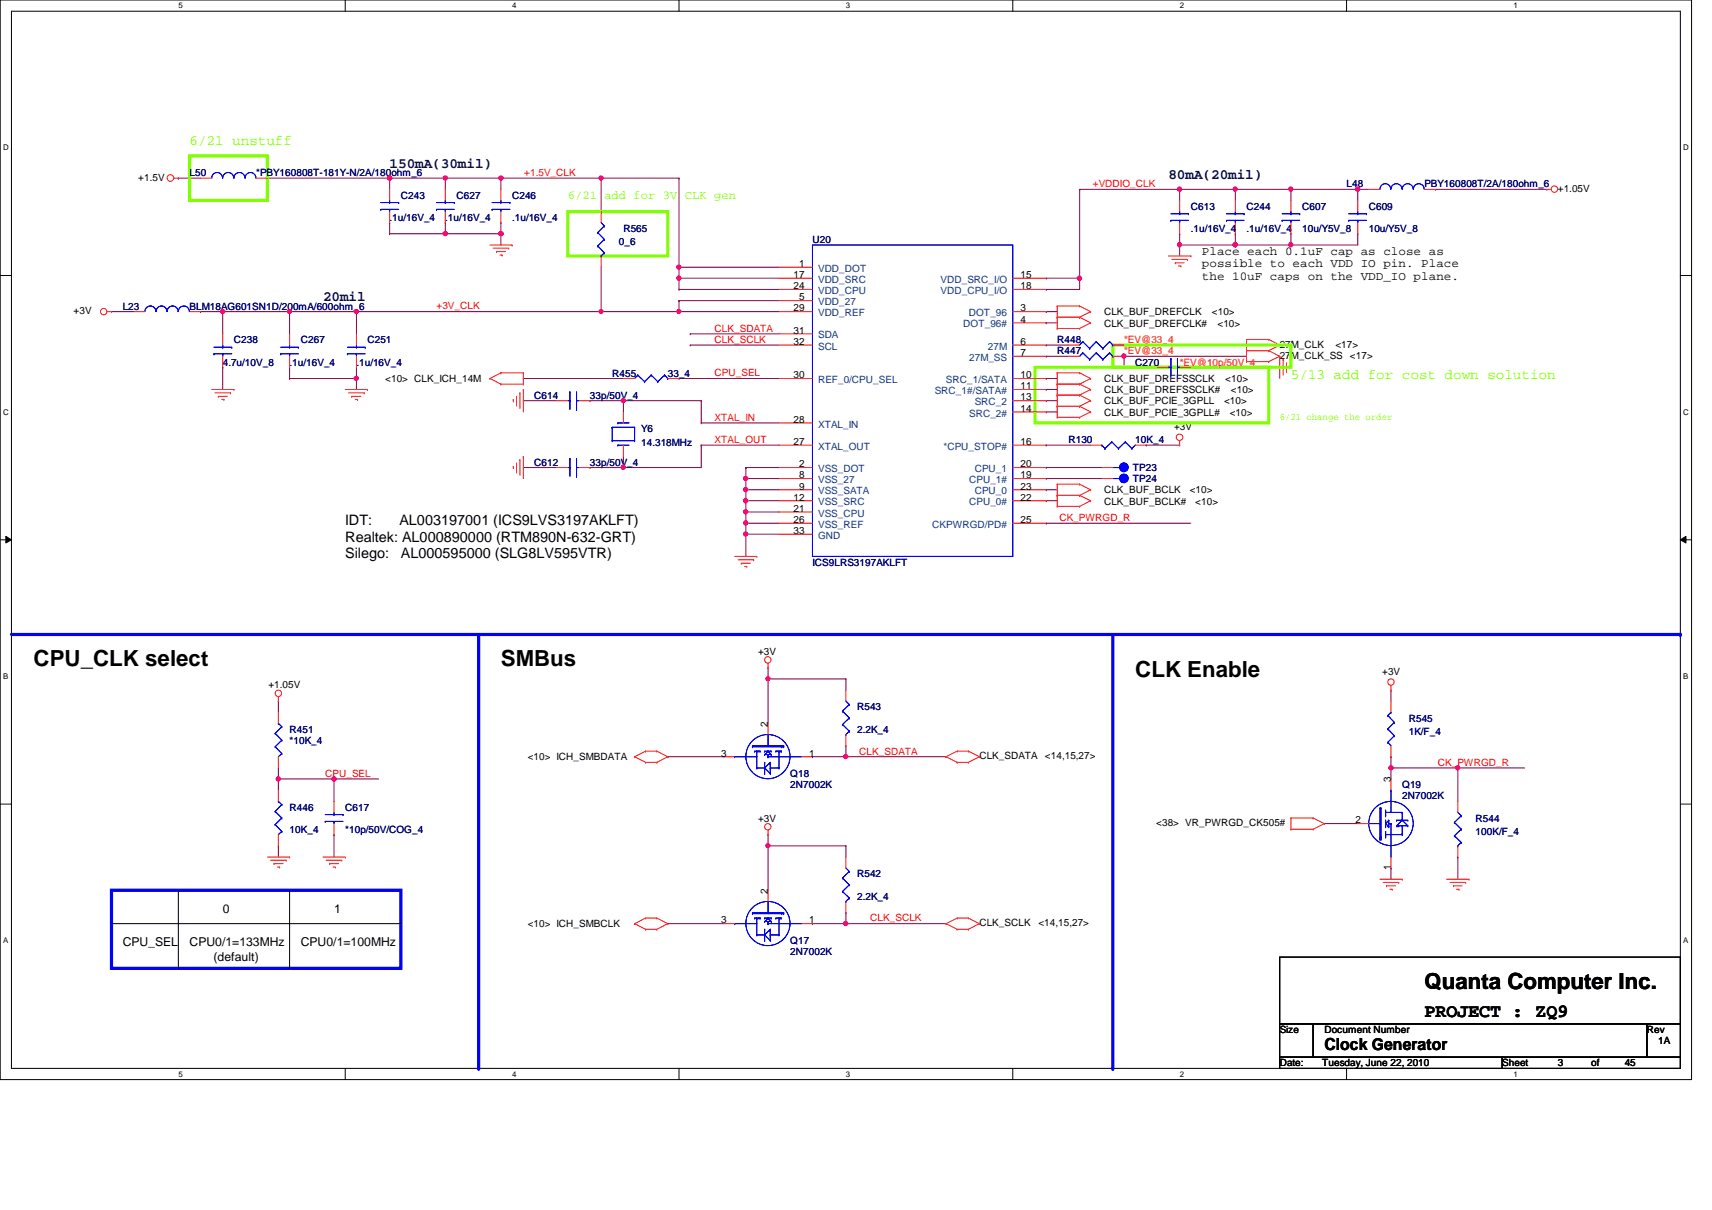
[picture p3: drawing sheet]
<svg xmlns="http://www.w3.org/2000/svg" width="297mm" height="210mm" viewBox="0 0 297 210" stroke-linecap="round" stroke-linejoin="round" font-family="sans-serif">
<path d="M0 0h293.5v187.3h-293.5zM2 1.9h289.5v183.4h-289.5z" fill="none" stroke="#000" stroke-width=".17"/>
<g fill="#fff">
<path d="M30.9 .2h.8v1.5h-.8z"/>
<path d="M30.9 185.5h.8v1.6h-.8z"/>
</g>
<path d="M59.9 0v1.9M59.9 185.3v2" fill="none" stroke="#000" stroke-width=".17"/>
<g fill="#fff">
<path d="M88.9 .2h.7v1.5h-.7z"/>
<path d="M88.9 185.5h.7v1.6h-.7z"/>
</g>
<path d="M117.8 0v1.9M117.8 185.3v2" fill="none" stroke="#000" stroke-width=".17"/>
<g fill="#fff">
<path d="M146.8 .2h.7v1.5h-.7z"/>
<path d="M146.8 185.5h.7v1.6h-.7z"/>
</g>
<path d="M175.7 0v1.9M175.7 185.3v2" fill="none" stroke="#000" stroke-width=".17"/>
<g fill="#fff">
<path d="M204.7 .2h.7v1.5h-.7z"/>
<path d="M204.7 185.5h.7v1.6h-.7z"/>
</g>
<path d="M233.6 0v1.9M233.6 185.3v2" fill="none" stroke="#000" stroke-width=".17"/>
<g fill="#fff">
<path d="M262.6 .2h.8v1.5h-.8z"/>
<path d="M262.6 185.5h.8v1.6h-.8z"/>
<path d="M.5 24.8h1v1.6h-1z"/>
<path d="M292.1 24.8h.9v1.6h-.9z"/>
<path d="M.5 70.7h1v1.5h-1z"/>
<path d="M292.1 70.7h.9v1.5h-.9z"/>
</g>
<path d="M0 47.8h2M291.5 47.8h2" fill="none" stroke="#000" stroke-width=".17"/>
<g fill="#fff">
<path d="M.5 116.5h.9v1.6h-.9z"/>
<path d="M292.1 116.5h.8v1.6h-.8z"/>
</g>
<path d="M0 93.6h2M1 93l1 .6-1 .6zM291.5 93.6l1-.6v1.2zM291.5 93.6h2" fill="none" stroke="#000" stroke-width=".17"/>
<path d="M1 93l1 .6-1 .6zM291.5 93.6l1-.6v1.2z" fill="#000"/>
<g fill="#fff">
<path d="M.5 162.4h.9v1.5h-.9z"/>
<path d="M292.1 162.4h.8v1.5h-.8z"/>
</g>
<path d="M0 139.5h2M291.5 139.5h2" fill="none" stroke="#000" stroke-width=".17"/>
<path d="M133.3 117.8h.1M133.3 117.8v7.7M146.8 160.2h.1M146.8 160.2h17.3" fill="none" stroke="#800040" stroke-width=".17"/>
<circle cx="146.7" cy="160.2" r=".37" fill="#f0f"/>
<circle cx="146.7" cy="160.2" r=".37" fill="none" stroke="#f0f" stroke-width=".17"/>
<path d="M133.3 117.8h.1M133.3 117.8h13.5M146.8 117.8h.1M146.8 117.8v1.9" fill="none" stroke="#800040" stroke-width=".17"/>
<circle cx="133.2" cy="117.7" r=".37" fill="#f0f"/>
<circle cx="133.2" cy="117.7" r=".37" fill="none" stroke="#f0f" stroke-width=".17"/>
<path d="M115.9 131.3h.1M115.9 131.3h9.6M133.3 146.7h.1M133.3 146.7v7.7" fill="none" stroke="#800040" stroke-width=".17"/>
<circle cx="133.2" cy="146.7" r=".37" fill="#f0f"/>
<circle cx="133.2" cy="146.7" r=".37" fill="none" stroke="#f0f" stroke-width=".17"/>
<path d="M146.8 131.3h.1M146.8 131.3h17.3" fill="none" stroke="#800040" stroke-width=".17"/>
<circle cx="146.7" cy="131.2" r=".37" fill="#f0f"/>
<circle cx="146.7" cy="131.2" r=".37" fill="none" stroke="#f0f" stroke-width=".17"/>
<g fill="none" stroke="#800040" stroke-width=".17">
<path d="M204.7 32.9h.1M204.7 32.9v1.9M214.3 32.9h.1M214.3 32.9v1.9M224 32.9h.1M224 32.9v1.9M204.7 40.6h.1M204.7 40.6v1.9M214.3 40.6h.1M214.3 40.6v1.9M224 40.6h.1M224 40.6v1.9"/>
<path d="M90.8 69.5h.1M90.8 69.5h5.8M90.8 81.1h.1M90.8 81.1h5.8M141 131.3h.1M146.8 129.4h.1M146.8 129.4v1.9h-5.8M115.9 160.2h.1M115.9 160.2h9.6"/>
</g>
<circle cx="223.9" cy="32.8" r=".38" fill="#f0f"/>
<circle cx="223.9" cy="32.8" r=".38" fill="none" stroke="#f0f" stroke-width=".17"/>
<path d="M235.6 32.9h.1M235.6 32.9h1.9" fill="none" stroke="#800040" stroke-width=".17"/>
<circle cx="235.5" cy="32.8" r=".38" fill="#f0f"/>
<circle cx="235.5" cy="32.8" r=".38" fill="none" stroke="#f0f" stroke-width=".17"/>
<path d="M214.3 32.9h.1M214.3 32.9h9.7" fill="none" stroke="#800040" stroke-width=".17"/>
<circle cx="214.3" cy="32.8" r=".38" fill="#f0f"/>
<circle cx="214.3" cy="32.8" r=".38" fill="none" stroke="#f0f" stroke-width=".17"/>
<path d="M235.6 32.9h.1M235.6 32.9v1.9M204.7 42.5h.1M204.7 42.5v1.9M204.7 42.5h9.6" fill="none" stroke="#800040" stroke-width=".17"/>
<circle cx="214.3" cy="42.5" r=".38" fill="#f0f"/>
<circle cx="214.3" cy="42.5" r=".38" fill="none" stroke="#f0f" stroke-width=".17"/>
<circle cx="204.6" cy="42.5" r=".38" fill="#f0f"/>
<circle cx="204.6" cy="42.5" r=".38" fill="none" stroke="#f0f" stroke-width=".17"/>
<path d="M204.7 32.9h.1M204.7 32.9h9.6" fill="none" stroke="#800040" stroke-width=".17"/>
<circle cx="204.6" cy="32.8" r=".38" fill="#f0f"/>
<circle cx="204.6" cy="32.8" r=".38" fill="none" stroke="#f0f" stroke-width=".17"/>
<path d="M235.6 40.6h.1M235.6 40.6v1.9M48.3 135.1h.1M48.3 135.1v2M58 135.1h.1M58 135.1h7.7" fill="none" stroke="#800040" stroke-width=".17"/>
<circle cx="58" cy="135.1" r=".38" fill="#f0f"/>
<circle cx="58" cy="135.1" r=".38" fill="none" stroke="#f0f" stroke-width=".17"/>
<path d="M48.3 133.2h.1M48.3 121.6h.1M48.3 135.1h.1M48.3 121.6v2M48.3 133.2v1.9M48.3 135.1h9.7M58 135.1h.1M58 135.1v3.9M48.3 146.7h.1M48.3 146.7v2M58 144.8h.1M58 144.8v3.9" fill="none" stroke="#800040" stroke-width=".17"/>
<circle cx="48.3" cy="135.1" r=".38" fill="#f0f"/>
<circle cx="48.3" cy="135.1" r=".38" fill="none" stroke="#f0f" stroke-width=".17"/>
<g fill="none" stroke="#800040" stroke-width=".17">
<path d="M117.8 65.7h.1M117.8 65.7h17.4M181.5 77.2h.1M181.5 77.2h7.7M198.9 77.2h.1M198.9 77.2h5.8M129.4 88.8h.1M129.4 92.7h.1M129.4 81.1h.1M129.4 83h.1M129.4 88.8h5.8M129.4 81.1v1.9"/>
<path d="M129.4 92.7v3.8M129.4 81.1h5.8M129.4 83h5.8M181.5 90.8h.1M181.5 90.8h25.1"/>
</g>
<circle cx="129.4" cy="83" r=".37" fill="#f0f"/>
<circle cx="129.4" cy="83" r=".37" fill="none" stroke="#f0f" stroke-width=".17"/>
<path d="M129.4 83h.1M129.4 85h.1M129.4 83v2M129.4 85h5.8" fill="none" stroke="#800040" stroke-width=".17"/>
<circle cx="129.4" cy="84.9" r=".37" fill="#f0f"/>
<circle cx="129.4" cy="84.9" r=".37" fill="none" stroke="#f0f" stroke-width=".17"/>
<path d="M129.4 85h.1M129.4 86.9h.1M129.4 85v1.9M129.4 86.9h5.8" fill="none" stroke="#800040" stroke-width=".17"/>
<circle cx="129.4" cy="86.9" r=".38" fill="#f0f"/>
<circle cx="129.4" cy="86.9" r=".38" fill="none" stroke="#f0f" stroke-width=".17"/>
<path d="M129.4 86.9h.1M129.4 90.8h.1M129.4 86.9v1.9M129.4 90.8h5.8" fill="none" stroke="#800040" stroke-width=".17"/>
<circle cx="129.4" cy="90.7" r=".38" fill="#f0f"/>
<circle cx="129.4" cy="90.7" r=".38" fill="none" stroke="#f0f" stroke-width=".17"/>
<path d="M129.4 88.8h.1M129.4 88.8v2" fill="none" stroke="#800040" stroke-width=".17"/>
<circle cx="129.4" cy="88.8" r=".37" fill="#f0f"/>
<circle cx="129.4" cy="88.8" r=".37" fill="none" stroke="#f0f" stroke-width=".17"/>
<path d="M181.5 50.2h.1M187.3 48.3h.1M187.3 48.3v1.9h-5.8M129.4 92.7h.1M129.4 92.7h5.8M181.5 86.9h.1M181.5 85h.1M181.5 86.9h1.9M181.5 85h1.9" fill="none" stroke="#800040" stroke-width=".17"/>
<circle cx="129.4" cy="92.6" r=".37" fill="#f0f"/>
<circle cx="129.4" cy="92.6" r=".37" fill="none" stroke="#f0f" stroke-width=".17"/>
<path d="M90.8 65.7h.1M90.8 65.7h17.4M129.4 90.8h.1M129.4 90.8v1.9M181.5 81.1h.1M181.5 83h.1M181.5 81.1h9.7M181.5 83h9.7M241.3 133.2h.1M241.3 133.2h11.6M229.8 142.9h.1M229.8 142.9h5.8" fill="none" stroke="#800040" stroke-width=".17"/>
<circle cx="241.3" cy="133.2" r=".37" fill="#f0f"/>
<circle cx="241.3" cy="133.2" r=".37" fill="none" stroke="#f0f" stroke-width=".17"/>
<path d="M252.9 133.2h.1M252.9 133.2h11.6M252.9 133.2v5.8M252.9 148.7h.1M252.9 148.7v3.8" fill="none" stroke="#800040" stroke-width=".17"/>
<circle cx="252.9" cy="133.2" r=".37" fill="#f0f"/>
<circle cx="252.9" cy="133.2" r=".37" fill="none" stroke="#f0f" stroke-width=".17"/>
<g fill="none" stroke="#800040" stroke-width=".17">
<path d="M119.8 57.9h.1M119.8 59.9h.1M119.8 57.9h15.4M119.8 59.9h15.4M108.2 69.5h.1M108.2 69.5h13.5M121.7 73.4h.1M121.7 77.2h.1M121.7 69.5h.1M121.7 73.4h13.5M121.7 77.2h13.5M121.7 77.2v3.9h-13.5"/>
<path d="M121.7 69.5v3.9M108.2 81.1h.1M133.3 115.8h.1M133.3 115.8v2M241.3 119.7h.1M241.3 119.7v1.9M241.3 131.3h.1M241.3 133.2h.1M241.3 131.3v3.8M133.3 146.7h.1M133.3 144.8h.1M133.3 144.8v1.9"/>
<path d="M133.3 146.7h13.5M146.8 146.7h.1M146.8 158.3h.1M146.8 158.3v1.9h-5.8M146.8 146.7v2M241.3 150.6h.1M241.3 150.6v1.9M141 160.2h.1"/>
</g>
<circle cx="108.1" cy="69.5" r=".37" fill="#f0f"/>
<circle cx="108.1" cy="69.5" r=".37" fill="none" stroke="#f0f" stroke-width=".17"/>
<path d="M108.2 79.2h.1M108.2 79.2v1.9" fill="none" stroke="#800040" stroke-width=".17"/>
<circle cx="108.1" cy="81.1" r=".38" fill="#f0f"/>
<circle cx="108.1" cy="81.1" r=".38" fill="none" stroke="#f0f" stroke-width=".17"/>
<path d="M214.3 42.5h.1M214.3 42.5h21.3M224 42.5h.1M102.4 69.5h.1M102.4 69.5h5.8M108.2 69.5h.1M108.2 69.5v2M102.4 81.1h.1M102.4 81.1h5.8" fill="none" stroke="#800040" stroke-width=".17"/>
<circle cx="223.9" cy="42.5" r=".38" fill="#f0f"/>
<circle cx="223.9" cy="42.5" r=".38" fill="none" stroke="#f0f" stroke-width=".17"/>
<circle cx="214.3" cy="42.5" r=".38" fill="#f0f"/>
<circle cx="214.3" cy="42.5" r=".38" fill="none" stroke="#f0f" stroke-width=".17"/>
<g fill="none" stroke="#800040" stroke-width=".17">
<path d="M187.3 32.9h.1M187.3 32.9h17.4M224 32.9h.1M224 32.9h11.6M181.5 54.1h.1M181.5 56h.1M181.5 48.3h.1M181.5 54.1h1.9M181.5 56h1.9M181.5 48.3h5.8M181.5 65.7h.1M181.5 67.6h.1"/>
<path d="M181.5 69.5h.1M181.5 71.5h.1M181.5 61.8h.1M181.5 65.7h1.9M181.5 67.6h1.9M181.5 69.5h1.9M181.5 71.5h1.9M181.5 61.8h3.9"/>
</g>
<circle cx="187.3" cy="48.3" r=".38" fill="#f0f"/>
<circle cx="187.3" cy="48.3" r=".38" fill="none" stroke="#f0f" stroke-width=".17"/>
<g fill="none" stroke="#800040" stroke-width=".17">
<path d="M38.6 54.1h.1M38.6 54.1h11.6M50.2 54.1h.1M50.2 54.1v3.8M61.8 54.1h.1M61.8 54.1v3.8M117.8 48.3h.1M117.8 50.2h.1M117.8 48.3h17.4M117.8 48.3v1.9M117.8 50.2h17.4M50.2 65.7h.1"/>
<path d="M50.2 63.7h.1M50.2 63.7v2M50.2 65.7h11.6"/>
</g>
<circle cx="38.7" cy="54" r=".37" fill="#f0f"/>
<circle cx="38.7" cy="54" r=".37" fill="none" stroke="#f0f" stroke-width=".17"/>
<path d="M77.3 40.6h.1M77.3 40.6h9.6M38.6 63.7h.1M38.6 63.7v3.9" fill="none" stroke="#800040" stroke-width=".17"/>
<circle cx="86.9" cy="40.5" r=".37" fill="#f0f"/>
<circle cx="86.9" cy="40.5" r=".37" fill="none" stroke="#f0f" stroke-width=".17"/>
<circle cx="77.3" cy="40.5" r=".37" fill="#f0f"/>
<circle cx="77.3" cy="40.5" r=".37" fill="none" stroke="#f0f" stroke-width=".17"/>
<path d="M46.4 30.9h.1M46.4 30.9h21.2" fill="none" stroke="#800040" stroke-width=".17"/>
<circle cx="67.6" cy="30.9" r=".37" fill="#f0f"/>
<circle cx="67.6" cy="30.9" r=".37" fill="none" stroke="#f0f" stroke-width=".17"/>
<path d="M34.8 54.1h.1M34.8 54.1h3.8M38.6 54.1h.1M38.6 54.1v3.8M67.6 40.6h.1M67.6 40.6h9.7M117.8 46.4h.1M117.8 46.4v1.9" fill="none" stroke="#800040" stroke-width=".17"/>
<circle cx="117.8" cy="48.3" r=".38" fill="#f0f"/>
<circle cx="117.8" cy="48.3" r=".38" fill="none" stroke="#f0f" stroke-width=".17"/>
<circle cx="117.8" cy="46.3" r=".37" fill="#f0f"/>
<circle cx="117.8" cy="46.3" r=".37" fill="none" stroke="#f0f" stroke-width=".17"/>
<path d="M67.6 30.9h.1M67.6 30.9h9.7" fill="none" stroke="#800040" stroke-width=".17"/>
<circle cx="67.6" cy="30.9" r=".37" fill="#f0f"/>
<circle cx="67.6" cy="30.9" r=".37" fill="none" stroke="#f0f" stroke-width=".17"/>
<path d="M77.3 30.9h.1M77.3 30.9h9.6" fill="none" stroke="#800040" stroke-width=".17"/>
<circle cx="77.3" cy="30.9" r=".37" fill="#f0f"/>
<circle cx="77.3" cy="30.9" r=".37" fill="none" stroke="#f0f" stroke-width=".17"/>
<path d="M61.8 65.7h.1M61.8 65.7v1.9" fill="none" stroke="#800040" stroke-width=".17"/>
<circle cx="61.8" cy="65.6" r=".37" fill="#f0f"/>
<circle cx="61.8" cy="65.6" r=".37" fill="none" stroke="#f0f" stroke-width=".17"/>
<path d="M67.6 38.6h.1M67.6 38.6v2M86.9 40.6h.1M86.9 40.6v1.9" fill="none" stroke="#800040" stroke-width=".17"/>
<circle cx="86.9" cy="40.5" r=".37" fill="#f0f"/>
<circle cx="86.9" cy="40.5" r=".37" fill="none" stroke="#f0f" stroke-width=".17"/>
<path d="M67.6 30.9h.1M67.6 30.9v2M77.3 38.6h.1M77.3 30.9h.1M77.3 30.9v2M77.3 38.6v2M86.9 38.6h.1M86.9 30.9h.1M86.9 30.9v2M86.9 38.6v2M117.8 54.1h.1M117.8 54.1h17.4" fill="none" stroke="#800040" stroke-width=".17"/>
<circle cx="117.8" cy="54" r=".37" fill="#f0f"/>
<circle cx="117.8" cy="54" r=".37" fill="none" stroke="#f0f" stroke-width=".17"/>
<path d="M50.2 54.1h.1M50.2 54.1h11.6M61.8 63.7h.1M61.8 63.7v2" fill="none" stroke="#800040" stroke-width=".17"/>
<circle cx="50.2" cy="54" r=".37" fill="#f0f"/>
<circle cx="50.2" cy="54" r=".37" fill="none" stroke="#f0f" stroke-width=".17"/>
<path d="M104.3 30.9h.1M104.3 30.9h13.5M117.8 30.9h.1M117.8 30.9v15.5M187.3 32.9h.1M187.3 32.9v15.4M117.8 52.2h.1M117.8 46.4h.1M117.8 52.2h17.4M117.8 52.2v1.9M117.8 46.4h17.4" fill="none" stroke="#800040" stroke-width=".17"/>
<circle cx="104.3" cy="30.9" r=".37" fill="#f0f"/>
<circle cx="104.3" cy="30.9" r=".37" fill="none" stroke="#f0f" stroke-width=".17"/>
<path d="M104.3 54.1h.1M104.3 54.1h13.5" fill="none" stroke="#800040" stroke-width=".17"/>
<circle cx="104.3" cy="54" r=".37" fill="#f0f"/>
<circle cx="104.3" cy="54" r=".37" fill="none" stroke="#f0f" stroke-width=".17"/>
<g fill="none" stroke="#800040" stroke-width=".17">
<path d="M30.9 30.9h.1M30.9 30.9h3.9M249.1 32.9h.1M249.1 32.9h19.3M19.3 54.1h.1M19.3 54.1h3.9M181.5 59.9h.1M181.5 59.9h3.9M195 59.9h.1M195 59.9h21.3M195 63.7h.1M195 61.8h.1"/>
<path d="M195 63.7h5.8M195 61.8v1.9M206.6 63.7h.1M206.6 63.7h15.4"/>
</g>
<circle cx="195" cy="61.8" r=".38" fill="#f0f"/>
<circle cx="195" cy="61.8" r=".38" fill="none" stroke="#f0f" stroke-width=".17"/>
<path d="M86.9 30.9h.1M86.9 30.9h17.4M104.3 30.9h.1M104.3 30.9v5.8M104.3 54.1h.1M104.3 46.4v7.7M195 61.8h.1M195 61.8h21.3" fill="none" stroke="#800040" stroke-width=".17"/>
<circle cx="86.9" cy="30.9" r=".37" fill="#f0f"/>
<circle cx="86.9" cy="30.9" r=".37" fill="none" stroke="#f0f" stroke-width=".17"/>
<path d="M61.8 54.1h.1M61.8 54.1h42.5" fill="none" stroke="#800040" stroke-width=".17"/>
<circle cx="61.8" cy="54" r=".37" fill="#f0f"/>
<circle cx="61.8" cy="54" r=".37" fill="none" stroke="#f0f" stroke-width=".17"/>
<g fill="none" stroke="#f00" stroke-width=".17">
<path d="M30.2 30.9h.7M30.9 30.9h.1M268.4 32.9h.1M268.4 32.9h.8M18.6 54.1h.7M19.3 54.1h.1M85 42.5h3.9M85.6 43.1h2.7M86.1 43.6h.1M86.1 43.6h1.6M86.7 44.2h.4M87.1 44.2h.1"/>
<path d="M88.3 43.1h.1M88.9 42.5h.1M183.4 55h.1M183.4 53.1h.1M183.4 57h.1M183.4 53.1v3.9M183.4 53.1h3.9M183.4 55h3.9M183.4 57h3.9M187.3 53.1h.1M187.3 55h.1M187.3 57h.1"/>
<path d="M187.3 53.1l1.9 1M187.3 55l1.9 1M189.2 54.1h.1M189.2 56h.1M189.2 54.1l-1.9 .9M189.2 56l-1.9 1M202.7 44.4h3.9M203.3 45h2.7M203.9 45.6h.1M203.9 45.6h1.5M204.5 46.1h.4M204.9 46.1h.1"/>
<path d="M206 45h.1M206.6 44.4h.1M216.3 58.9h.1M216.3 58.9h3.8M216.3 58.9v3.8M220.1 58.9h.1M220.1 58.9l1.9 1M222 59.9h.1M222 59.9l-1.9 .9M36.7 67.6h3.9M37.3 68.2h2.7M37.9 68.7h.1"/>
<path d="M37.9 68.7h1.6M38.5 69.3h.4M38.9 69.3h.1M40 68.2h.1M40.6 67.6h.1M59.9 67.6h3.9M60.5 68.2h2.7M61 68.7h.1M61 68.7h1.6M61.6 69.3h.4M62 69.3h.1M63.2 68.2h.1"/>
<path d="M63.8 67.6h.1M85 65.7h.1M85 65.7l1.9 .9M86.9 64.7h.1M86.9 66.6h.1M86.9 64.7h3.9M86.9 64.7l-1.9 1M86.9 66.6h3.9M89.1 69.3h.1M89.1 69.3v.4M89.6 70.3h.1M89.6 68.7v1.6"/>
<path d="M90.2 68.2h.1M90.2 79.8h.1M90.2 68.2v2.7M90.2 79.8v2.7M90.8 66.6h.1M90.8 64.7h.1M90.8 67.6h.1M90.8 79.2h.1M90.8 64.7v1.9M90.8 67.6v3.9M90.8 79.2v3.8M183.4 66.6h.1"/>
<path d="M183.4 64.7h.1M183.4 68.5h.1M183.4 70.5h.1M183.4 72.4h.1M183.4 64.7h3.9M183.4 66.6h3.9M183.4 64.7v7.7M183.4 68.5h3.9M183.4 70.5h3.9M183.4 72.4h3.9M187.3 64.7h.1M187.3 66.6h.1"/>
<path d="M187.3 68.5h.1M187.3 70.5h.1M187.3 72.4h.1M187.3 64.7l1.9 1M187.3 66.6l1.9 1M187.3 68.5l1.9 1M187.3 70.5l1.9 1M189.2 65.7h.1M189.2 67.6h.1M189.2 69.5h.1M189.2 71.5h.1M189.2 65.7l-1.9 .9"/>
<path d="M189.2 67.6l-1.9 .9M189.2 69.5l-1.9 1M189.2 71.5l-1.9 .9M204.7 77.2h.1M204.7 76.5v.7M216.3 60.8h.1M216.3 62.7h.1M216.3 60.8h3.8M216.3 62.7h3.8M220.1 60.8h.1M220.1 62.7h.1M220.1 60.8l1.9 1"/>
<path d="M222 61.8h.1M222 61.8l-1.9 .9M222 61.8v3.9M222.6 62.4h.1M222.6 62.4v2.7M223.2 64.5h.1M223.2 62.9v1.6M223.8 63.5h.1M223.8 63.5v.4M89.1 80.9h.1M89.1 80.9v.4M89.6 81.9h.1"/>
<path d="M89.6 80.3v1.6M127.5 96.5h3.8M128.1 97.1h2.7M128.6 97.7h.1M128.6 97.7h1.6M129.2 98.3h.4M129.6 98.3h.1M130.8 97.1h.1M131.3 96.5h.1M183.4 85.9h.1M183.4 84h.1M183.4 87.8h.1"/>
<path d="M183.4 84h3.9M183.4 85.9h3.9M183.4 84v3.8M183.4 87.8h3.9M187.3 84h.1M187.3 85.9h.1M187.3 87.8h.1M187.3 84l1.9 1M187.3 85.9l1.9 1M189.2 85h.1M189.2 86.9h.1M189.2 85l-1.9 .9"/>
<path d="M189.2 86.9l-1.9 .9M133.3 115.8h.1M133.3 115.1v.7M241.3 119.7h.1M241.3 118.9v.8M48.3 121.6h.1M48.3 120.9v.7M110.1 131.3h.1M110.1 131.3l1.9 .9M112 130.3h.1M112 132.2h.1M112 130.3h2"/>
<path d="M112 130.3l-1.9 1M112 132.2h2M114 130.3h.1M114 132.2h.1M114 130.3l1.9 1M115.9 131.3h.1M115.9 131.3l-1.9 .9M164.1 131.3h.1M164.1 131.3l2 .9M166.1 132.2h.1M166.1 130.3h.1M166.1 130.3h1.9"/>
<path d="M166.1 132.2h1.9M166.1 130.3l-2 1M168 132.2h.1M168 130.3h.1M168 130.3l1.9 1M169.9 131.3h.1M169.9 131.3l-1.9 .9M46.4 148.7h3.8M46.9 149.2h2.8M47.5 149.8h.1M47.5 149.8h1.6M48.1 150.4h.4"/>
<path d="M48.5 150.4h.1M49.7 149.2h.1M50.2 148.7h.1M56 148.7h3.9M56.6 149.2h2.7M57.2 149.8h.1M57.2 149.8h1.6M57.8 150.4h.4M58.2 150.4h.1M59.3 149.2h.1M59.9 148.7h.1M112 159.3h.1"/>
<path d="M112 159.3h2M112 159.3l-1.9 .9M114 159.3h.1M114 159.3l1.9 .9M133.3 144.8h.1M133.3 144v.8M166.1 159.3h.1M166.1 159.3h1.9M166.1 159.3l-2 .9M168 159.3h.1M168 159.3l1.9 .9M224 143.8h.1"/>
<path d="M224 141.9h.1M224 141.9h3.8M224 143.8h3.8M224 141.9v1.9M227.8 141.9h.1M227.8 143.8h.1M227.8 141.9l2 1M229.8 142.9h.1M229.8 142.9l-2 .9M239.4 152.5h3.9M240 153.1h2.7M240.6 153.7h.1"/>
<path d="M240.6 153.7h1.5M241.2 154.3h.4M241.6 154.3h.1M242.7 153.1h.1M243.3 152.5h.1M251 152.5h3.9M251.6 153.1h2.7M252.2 153.7h.1M252.2 153.7h1.5M252.7 154.3h.4M253.1 154.3h.1M254.3 153.1h.1"/>
<path d="M254.9 152.5h.1M110.1 160.2h.1M110.1 160.2l1.9 1M112 161.2h.1M112 161.2h2M114 161.2h.1M115.9 160.2h.1M115.9 160.2l-1.9 1M164.1 160.2h.1M164.1 160.2l2 1M166.1 161.2h.1M166.1 161.2h1.9"/>
<path d="M168 161.2h.1M169.9 160.2h.1M169.9 160.2l-1.9 1"/>
<circle cx="29.6" cy="30.9" r=".57"/>
<circle cx="269.7" cy="32.8" r=".56"/>
<circle cx="18" cy="54.1" r=".56"/>
<circle cx="204.7" cy="75.9" r=".56"/>
<circle cx="133.2" cy="114.5" r=".56"/>
<circle cx="241.3" cy="118.3" r=".56"/>
<circle cx="48.3" cy="120.3" r=".56"/>
<circle cx="133.2" cy="143.4" r=".56"/>
</g>
<path d="M30.9 154.4v13.6M50.2 154.4v13.6M19.3 160.2h50.3M30.9 168h.1M50.2 168h.1M69.6 160.2h.1M222 166h69.5v11.6h-69.5zM222 177.6h5.8v5.8h-5.8zM227.8 177.6h57.9v5.8h-57.9zM285.7 177.6h5.8v5.8h-5.8zM222 183.4h38.6v1.9h-38.6zM260.6 183.4h30.9v1.9h-30.9z" fill="none" stroke="#000" stroke-width=".17"/>
<path d="M2 110.1h289.5M19.3 154.4h50.3v13.6h-50.3z" fill="none" stroke="#00f" stroke-width=".55"/>
<circle cx="291.5" cy="110.1" r=".28" fill="#00f"/>
<path d="M193.1 110.1v75.2" fill="none" stroke="#00f" stroke-width=".55"/>
<circle cx="193.1" cy="185.3" r=".28" fill="#00f"/>
<path d="M83.1 110.1v75.2" fill="none" stroke="#00f" stroke-width=".55"/>
<circle cx="83.1" cy="185.3" r=".28" fill="#00f"/>
<path d="M32.9 27.1h13.5v7.7h-13.5zM98.5 36.7h17.4v7.7h-17.4zM193.1 59.9h30.9v3.8h-30.9zM179.6 63.7h40.5v9.7h-40.5z" fill="none" stroke="#80ff00" stroke-width=".55"/>
<path d="M66.1 36.3h.1M66.1 36.3h3.1M66.1 35.1h3.1M67.6 35.1h.1M67.6 36.3h.1M67.6 34.8v.3M67.6 36.3v.4M69.2 35.1h.1" fill="none" stroke="#00f" stroke-width=".17"/>
<path d="M67.6 32.9v1.9M67.6 36.7v1.9" fill="none" stroke="#f00" stroke-width=".17"/>
<circle cx="195" cy="83" r=".75" fill="#00f"/>
<g fill="none" stroke="#00f" stroke-width=".17">
<path d="M193.1 83h1.2M194.3 83h.1"/>
<circle cx="195" cy="83" r=".75"/>
</g>
<circle cx="195" cy="83" r=".75" fill="#00f"/>
<g fill="none" stroke="#00f" stroke-width=".17">
<path d="M85.4 36.3h.1M85.4 36.3h3.1M85.4 35.1h3.1M86.9 35.1h.1M86.9 36.3h.1M86.9 34.8v.3M86.9 36.3v.4M88.5 35.1h.1M38.6 59.9v.3M50.2 59.9v.3M141 42.5h34.7v54h-34.7zM37.1 61.4h.1"/>
<path d="M37.1 61.4h3.1M37.1 60.2h3.1M38.6 60.2h.1M38.6 61.4h.1M38.6 61.4v.4M40.2 60.2h.1M48.7 61.4h.1M48.7 61.4h3.1M48.7 60.2h3.1M50.2 60.2h.1M50.2 61.4h.1M50.2 61.4v.4"/>
<path d="M51.8 60.2h.1M98.9 79.5h.1M98.9 79.5v3.1M100 79.5v3.1M106.2 74.1h.1M106.2 76.5h.1M106.2 74.1h3.9M106.2 74.1v2.4M106.2 76.5h3.9M107.2 73.4h.1M107.2 77.2h.1M107.2 73.4h1.9"/>
<path d="M107.2 77.2h1.9M110.1 76.5h.1M110.1 74.1h.1M110.1 74.1v2.4M191.2 77.2h.1M191.2 77.2l.5 .6M191.7 77.8h.1M192.9 76.7h.1M192.9 76.7l1.2 1.1M192.9 76.7l-1.2 1.1M194.1 77.8h.1M195.2 76.7h.1"/>
<path d="M195.2 76.7l1.2 1.1M195.2 76.7l-1.1 1.1M196.4 77.8h.1M197 77.2l-.6 .6M98.5 81.1h.4M98.9 81.1h.1M100 81.1h.1M100 82.6h.1M100 81.1h.5M193.1 83h1.2M194.3 83h.1M48.3 139h.1"/>
<path d="M48.3 139l.6 .6M48.9 139.6h.1M48.9 139.6l-1.2 1.2M240.8 128.8h.1M240.8 126.4h.1M240.8 124.1h.1M240.8 128.8l.5 .6M240.8 126.4l1.1 1.2M240.8 124.1l1.1 1.2M241.3 123.6h.1M241.3 137.1h.1M241.3 123.6l-.5 .5"/>
<path d="M241.3 137.1v3.8M241.9 127.6h.1M241.9 125.3h.1M241.9 127.6l-1.1 1.2M241.9 125.3l-1.1 1.1M47.7 143h.1M47.7 140.8h.1M47.7 143l1.2 1.2M47.7 140.8l1.2 1.1M48.9 144.2h.1M48.9 141.9h.1M48.9 144.2l-.6 .6"/>
<path d="M48.9 141.9l-1.2 1.1M56.4 142.5h.1M56.4 142.5h3.1M56.4 141.3h3.1M58 141.3h.1M58 142.5h.1M58 140.9v.4M58 142.5v.4M59.5 141.3h.1M237.5 142.9h1.9M239.4 145.4h.1M239.4 142.9h.1"/>
<path d="M239.4 145.6h.1M239.4 145.6h.2M239.6 140.2h.1M239.6 145.2h.1M239.6 145.6h.1M239.6 140.2h-.2v5.4M239.6 140.2v5.4M240.4 140.9h.1M240.4 142.9h.1M240.4 142.3h.1M240.4 143.4h.1M240.4 144.2h.1"/>
<path d="M240.4 145h.1M240.4 140.5h.1M240.4 141.3h.1M240.4 141.5h.1M240.4 144.8h.1M240.4 145.2h.1M240.4 140.9h2.9M240.4 142.9l.6 .5M240.4 140.5v1M240.4 142.3v1.1M240.4 144.2v1M240.4 144.8h2.9"/>
<path d="M240.8 143.3h.1M241 143.4h.1M241 142.3h.1M241 142.9h.1M241 142.9h.3M241 142.3l-.6 .6M241 142.3v1.1M241.3 142.9h.1M241.3 142.9v5.8M242.3 143.3h.1M242.3 142.3h.1M242.3 143.3h2"/>
<path d="M242.3 142.3h2M242.5 143.3h.1M242.7 143.3h.1M243.3 143.3h.1M243.3 140.9h.1M243.3 142.3h.1M243.3 144.8h.1M243.3 140.9v1.4M243.3 143.3v1.5M243.3 142.3l1 1M243.3 142.3l-1 1M244.3 143.3h.1"/>
<path d="M244.3 142.3h.1"/>
<circle cx="195" cy="83" r=".75"/>
<circle cx="241.3" cy="142.9" r="3.8"/>
</g>
<g fill="none" stroke="#f00" stroke-width=".17">
<path d="M86.9 32.9v1.9M86.9 36.7v1.9M38.6 57.9v2M50.2 57.9v2M135.2 46.4h5.8M135.2 54.1h5.8M135.2 52.2h5.8M135.2 59.9h5.8M135.2 48.3h5.8M135.2 57.9h5.8M135.2 50.2h5.8M175.7 54.1h5.8"/>
<path d="M175.7 56h5.8M175.7 59.9h5.8M175.7 48.3h5.8M175.7 50.2h5.8M38.6 61.8v1.9M50.2 61.8v1.9M108.2 71.5v1.9M108.2 77.2v2M135.2 77.2h5.8M135.2 65.7h5.8M135.2 73.4h5.8M175.7 77.2h5.8"/>
<path d="M175.7 61.8h5.8M175.7 69.5h5.8M175.7 71.5h5.8M175.7 67.6h5.8M175.7 65.7h5.8M189.2 77.2h2M197 77.2h1.9M96.6 81.1h1.9M100.5 81.1h1.9M135.2 83h5.8M135.2 81.1h5.8M135.2 85h5.8"/>
<path d="M135.2 86.9h5.8M135.2 90.8h5.8M135.2 88.8h5.8M135.2 92.7h5.8M175.7 83h5.8M175.7 81.1h5.8M175.7 85h5.8M175.7 86.9h5.8M175.7 90.8h5.8M191.2 83h1.9M48.3 137.1v1.9M58 139v1.9"/>
<path d="M241.3 121.6v2M241.3 129.4v1.9M241.3 135.1v2M48.3 144.8v1.9M58 142.9v1.9M235.6 142.9h1.9M241.3 148.7v1.9"/>
</g>
<circle cx="195" cy="81.1" r=".75" fill="#00f"/>
<g fill="none" stroke="#00f" stroke-width=".17">
<path d="M193.1 81.1h1.2M194.3 81.1h.1"/>
<circle cx="195" cy="81.1" r=".75"/>
</g>
<circle cx="195" cy="81.1" r=".75" fill="#00f"/>
<g fill="none" stroke="#00f" stroke-width=".17">
<path d="M36.7 30.9a.93 .93 0 0 1 1-1 .93 .93 0 0 1 .9 1M38.6 30.9a.95 .95 0 0 1 1-1 .95 .95 0 0 1 1 1M40.6 30.9a.95 .95 0 0 1 .9-1 .95 .95 0 0 1 1 1M42.5 30.9a.93 .93 0 0 1 1-1 .93 .93 0 0 1 .9 1M75.7 36.3h.1M75.7 36.3h3.1M75.7 35.1h3.1M77.3 35.1h.1M77.3 36.3h.1M77.3 34.8v.3M77.3 36.3v.4M78.8 35.1h.1"/>
<path d="M104.3 38.6l.6 .6M104.9 39.2h.1M104.9 39.2l-1.2 1.1M203.2 38.2h.1M203.2 38.2h3M203.2 37.1h3M204.7 37.1h.1M204.7 38.2h.1M204.7 36.7v.4M204.7 38.2v.4M206.2 37.1h.1M212.8 38.2h.1"/>
<path d="M212.8 38.2h3.1M212.8 37.1h3.1M214.3 37.1h.1M214.3 38.2h.1M214.3 36.7v.4M214.3 38.2v.4M215.9 37.1h.1M222.5 38.2h.1M222.5 38.2h3M222.5 37.1h3M224 37.1h.1M224 38.2h.1"/>
<path d="M224 36.7v.4M224 38.2v.4M225.5 37.1h.1M234 38.2h.1M234 38.2h3.1M234 37.1h3.1M235.6 37.1h.1M235.6 38.2h.1M235.6 36.7v.4M235.6 38.2v.4M237.1 37.1h.1M241.3 32.8a.93 .93 0 0 0-1-.9 .93 .93 0 0 0-.9 1"/>
<path d="M243.2 32.8a.95 .95 0 0 0-.9-.9 .95 .95 0 0 0-1 1M245.2 32.8a.95 .95 0 0 0-1-.9 .95 .95 0 0 0-.9 1M247.1 32.8a.93 .93 0 0 0-1-.9 .93 .93 0 0 0-.9 1M25.1 54.1a.95 .95 0 0 1 1-1 .95 .95 0 0 1 .9 1M27.1 54.1a.93 .93 0 0 1 .9-1 .93 .93 0 0 1 1 1M29 54.1a.95 .95 0 0 1 .9-1 .95 .95 0 0 1 1 1M30.9 54.1a.95 .95 0 0 1 1-1 .95 .95 0 0 1 .9 1M61.8 59.9v.3M103.7 40.3h.1M103.7 42.7h.1M103.7 40.3l1.2 1.2M103.7 42.7l1.2 1.2"/>
<path d="M104.3 44.4h.1M104.9 41.5h.1M104.9 43.9h.1M104.9 41.5l-1.2 1.2M104.9 43.9l-.6 .5M187.9 59.3h.1M187.9 59.3l-.6 .6M187.9 59.3l1.2 1.2M190.2 59.3h.1M190.2 59.3l-1.1 1.2M190.2 59.3l1.1 1.2M192.5 59.3h.1"/>
<path d="M192.5 59.3l-1.2 1.2M192.5 59.3l.6 .6M193.1 59.9h.1M60.3 61.4h.1M60.3 61.4h3.1M60.3 60.2h3.1M61.8 60.2h.1M61.8 61.4h.1M61.8 61.4v.4M63.4 60.2h.1M98.5 69.5h.4M98.9 68h.1"/>
<path d="M98.9 69.5h.1M98.9 68v3M100 69.5h.1M100 71h.1M100 69.5h.5M100 68v3M110.7 65.1h.1M110.7 65.1l-.6 .6M110.7 65.1l1.1 1.1M111.8 66.2h.1M113 65.1h.1M113 65.1l-1.2 1.1"/>
<path d="M113 65.1l1.1 1.1M114.1 66.2h.1M115.3 65.1h.1M115.3 65.1l-1.2 1.1M115.3 65.1l.6 .6M115.9 65.7h.1M187.9 61.2h.1M187.9 61.2l-.6 .6M187.9 61.2l1.2 1.2M189.1 60.5h.1M189.1 62.4h.1M190.2 61.2h.1"/>
<path d="M190.2 61.2l-1.1 1.2M190.2 61.2l1.1 1.2M191.3 60.5h.1M191.3 62.4h.1M192.5 61.2h.1M192.5 61.2l-1.2 1.2M192.5 61.2l.6 .6M193.1 61.8h.1M202.7 63.7h.5M203.2 62.2h.1M203.2 63.7h.1M203.2 62.2v3.1"/>
<path d="M204.3 63.7h.1M204.3 65.3h.1M204.3 63.7h.4M204.3 62.2v3.1M193.1 81.1h1.2M194.3 81.1h.1M47.7 129.5h.1M47.7 127.2h.1M47.7 129.5l1.2 1.2M47.7 127.2l1.2 1.2M48.3 125.5h.1M48.3 125.5l.6 .6"/>
<path d="M48.9 130.7h.1M48.9 128.4h.1M48.9 126.1h.1M48.9 130.7l-.6 .6M48.9 128.4l-1.2 1.1M48.9 126.1l-1.2 1.1M127.5 131.3h.1M127.5 131.3h3.8M130.6 129.5h.1M130.6 129.5h5.4M130.9 130.3h.1M130.9 130.3h1"/>
<path d="M131.3 130.3h.1M131.3 133.2h.1M131.3 130.3v2.9M131.3 133.2h1.4M131.7 130.3h.1M131.9 130.3h.1M132.7 133.2h.1M132.7 130.9h.1M132.7 130.3h.1M132.7 134.2h.1M132.7 132.2h.1M132.7 133.2l.9 1"/>
<path d="M132.7 130.9h1.1M132.7 130.3h1.1M132.7 132.2v2M133.3 131.3h.1M133.3 129.4h.1M133.3 130.3h.1M133.3 130.9h.1M133.3 131.3h5.8M133.3 127.4v2M133.3 130.9v.4M133.3 130.3l.3 .4M133.3 130.3l-.6 .6"/>
<path d="M133.6 133.2h.1M133.6 134.2h.1M133.6 132.5h.1M133.6 132.2h.1M133.6 132.6h.1M133.6 130.7h.1M133.6 133.2h1.6M133.6 132.2v2M133.6 132.2l-.9 1M133.6 130.7l.2 .2M133.8 130.9h.1M133.8 130.3h.1"/>
<path d="M134.6 130.3h.1M134.6 130.3h1M135.2 133.2h.1M135.2 130.3h.1M135.2 130.3v2.9M135.4 130.3h.1M135.6 129.5h.1M135.6 130.3h.1M135.8 129.4h.1M136 129.5h.1M136 129.4h.1M136 129.4h-5.4v.1"/>
<path d="M136 129.4v.1M146.2 123.4h.1M146.2 125.7h.1M146.2 123.4l1.2 1.1M146.2 125.7l1.2 1.1M146.8 127.4h.1M146.8 121.6l.6 .6M147.4 122.2h.1M147.4 124.5h.1M147.4 126.8h.1M147.4 122.2l-1.2 1.2M147.4 124.5l-1.2 1.2"/>
<path d="M147.4 126.8l-.6 .6M130.6 158.5h.1M130.6 158.5h5.4M130.9 159.3h.1M130.9 159.3h1M131.3 159.3h.1M131.3 159.3v2.9M131.7 159.3h.1M131.9 159.3h.1M132.7 159.9h.1M132.7 159.3h.1M132.7 159.9h1.1"/>
<path d="M132.7 159.3h1.1M133.3 158.3h.1M133.3 159.3h.1M133.3 159.9h.1M133.3 156.4v1.9M133.3 159.9v.3M133.3 159.3l.3 .4M133.3 159.3l-.6 .6M133.6 159.7h.1M133.6 159.7l.2 .2M133.8 159.9h.1M133.8 159.3h.1"/>
<path d="M134.6 159.3h.1M134.6 159.3h1M135.2 159.3h.1M135.2 159.3v2.9M135.4 159.3h.1M135.6 158.5h.1M135.6 159.3h.1M135.8 158.3h.1M136 158.5h.1M136 158.3h.1M136 158.3h-5.4v.2M136 158.3v.2"/>
<path d="M146.2 152.3h.1M146.2 154.6h.1M146.2 152.3l1.2 1.2M146.2 154.6l1.2 1.2M146.8 156.4h.1M146.8 150.6l.6 .6M147.4 151.2h.1M147.4 153.5h.1M147.4 155.8h.1M147.4 151.2l-1.2 1.1M147.4 153.5l-1.2 1.1M147.4 155.8l-.6 .6"/>
<path d="M252.3 142.7h.1M252.3 145h.1M252.3 142.7l1.2 1.1M252.3 145l1.2 1.1M252.9 146.7h.1M252.9 140.9l.6 .6M253.5 141.5h.1M253.5 143.8h.1M253.5 146.1h.1M253.5 141.5l-1.2 1.2M253.5 143.8l-1.2 1.2M253.5 146.1l-.6 .6"/>
<path d="M127.5 160.2h.1M127.5 160.2h3.8M131.3 162.2h.1M131.3 162.2h1.4M132.7 162.2h.1M132.7 163.2h.1M132.7 161.2h.1M132.7 161.2v2M132.7 162.2l.9 1M133.3 160.2h.1M133.3 160.2h5.8M133.6 162.2h.1"/>
<path d="M133.6 163.2h.1M133.6 161.4h.1M133.6 161.2h.1M133.6 161.6h.1M133.6 161.2v2M133.6 162.2h1.6M133.6 161.2l-.9 1M135.2 162.2h.1"/>
<circle cx="195" cy="81.1" r=".75"/>
<circle cx="133.2" cy="131.2" r="3.8"/>
<circle cx="133.2" cy="160.2" r="3.8"/>
</g>
<g fill="none" stroke="#f00" stroke-width=".17">
<path d="M34.8 30.9h1.9M44.4 30.9h2M77.3 32.9v1.9M77.3 36.7v1.9M104.3 36.7v1.9M204.7 34.8v1.9M204.7 38.6v2M214.3 34.8v1.9M214.3 38.6v2M224 34.8v1.9M224 38.6v2M235.6 34.8v1.9"/>
<path d="M235.6 38.6v2M237.5 32.9h1.9M247.1 32.9h2M23.2 54.1h1.9M32.9 54.1h1.9M61.8 57.9v2M104.3 44.4v2M185.4 59.9h1.9M193.1 59.9h1.9M61.8 61.8v1.9M96.6 69.5h1.9M100.5 69.5h1.9"/>
<path d="M108.2 65.7h1.9M115.9 65.7h1.9M185.4 61.8h1.9M193.1 61.8h1.9M200.8 63.7h1.9M204.7 63.7h1.9M191.2 81.1h1.9M146.8 119.7v1.9M48.3 123.6v1.9M48.3 131.3v1.9M125.5 131.3h2M133.3 125.5v1.9"/>
<path d="M139.1 131.3h1.9M146.8 127.4v2M252.9 139v1.9M133.3 154.4v2M146.8 148.7v1.9M146.8 156.4v1.9M252.9 146.7v2M125.5 160.2h2M139.1 160.2h1.9"/>
</g>
<circle cx="146.7" cy="160.2" r=".37" fill="#f0f"/>
<circle cx="146.7" cy="160.2" r=".37" fill="none" stroke="#f0f" stroke-width=".17"/>
<circle cx="133.2" cy="117.7" r=".37" fill="#f0f"/>
<circle cx="133.2" cy="117.7" r=".37" fill="none" stroke="#f0f" stroke-width=".17"/>
<circle cx="133.2" cy="146.7" r=".37" fill="#f0f"/>
<circle cx="133.2" cy="146.7" r=".37" fill="none" stroke="#f0f" stroke-width=".17"/>
<circle cx="146.7" cy="131.2" r=".37" fill="#f0f"/>
<circle cx="146.7" cy="131.2" r=".37" fill="none" stroke="#f0f" stroke-width=".17"/>
<circle cx="223.9" cy="32.8" r=".38" fill="#f0f"/>
<circle cx="223.9" cy="32.8" r=".38" fill="none" stroke="#f0f" stroke-width=".17"/>
<circle cx="235.5" cy="32.8" r=".38" fill="#f0f"/>
<circle cx="235.5" cy="32.8" r=".38" fill="none" stroke="#f0f" stroke-width=".17"/>
<circle cx="214.3" cy="32.8" r=".38" fill="#f0f"/>
<circle cx="214.3" cy="32.8" r=".38" fill="none" stroke="#f0f" stroke-width=".17"/>
<circle cx="214.3" cy="42.5" r=".38" fill="#f0f"/>
<circle cx="214.3" cy="42.5" r=".38" fill="none" stroke="#f0f" stroke-width=".17"/>
<circle cx="204.6" cy="42.5" r=".38" fill="#f0f"/>
<circle cx="204.6" cy="42.5" r=".38" fill="none" stroke="#f0f" stroke-width=".17"/>
<circle cx="204.6" cy="32.8" r=".38" fill="#f0f"/>
<circle cx="204.6" cy="32.8" r=".38" fill="none" stroke="#f0f" stroke-width=".17"/>
<circle cx="58" cy="135.1" r=".38" fill="#f0f"/>
<circle cx="58" cy="135.1" r=".38" fill="none" stroke="#f0f" stroke-width=".17"/>
<circle cx="48.3" cy="135.1" r=".38" fill="#f0f"/>
<circle cx="48.3" cy="135.1" r=".38" fill="none" stroke="#f0f" stroke-width=".17"/>
<circle cx="129.4" cy="83" r=".37" fill="#f0f"/>
<circle cx="129.4" cy="83" r=".37" fill="none" stroke="#f0f" stroke-width=".17"/>
<circle cx="129.4" cy="84.9" r=".37" fill="#f0f"/>
<circle cx="129.4" cy="84.9" r=".37" fill="none" stroke="#f0f" stroke-width=".17"/>
<circle cx="129.4" cy="86.9" r=".38" fill="#f0f"/>
<circle cx="129.4" cy="86.9" r=".38" fill="none" stroke="#f0f" stroke-width=".17"/>
<circle cx="129.4" cy="90.7" r=".38" fill="#f0f"/>
<circle cx="129.4" cy="90.7" r=".38" fill="none" stroke="#f0f" stroke-width=".17"/>
<circle cx="129.4" cy="88.8" r=".37" fill="#f0f"/>
<circle cx="129.4" cy="88.8" r=".37" fill="none" stroke="#f0f" stroke-width=".17"/>
<circle cx="129.4" cy="92.6" r=".37" fill="#f0f"/>
<circle cx="129.4" cy="92.6" r=".37" fill="none" stroke="#f0f" stroke-width=".17"/>
<circle cx="241.3" cy="133.2" r=".37" fill="#f0f"/>
<circle cx="241.3" cy="133.2" r=".37" fill="none" stroke="#f0f" stroke-width=".17"/>
<circle cx="252.9" cy="133.2" r=".37" fill="#f0f"/>
<circle cx="252.9" cy="133.2" r=".37" fill="none" stroke="#f0f" stroke-width=".17"/>
<circle cx="108.1" cy="69.5" r=".37" fill="#f0f"/>
<circle cx="108.1" cy="69.5" r=".37" fill="none" stroke="#f0f" stroke-width=".17"/>
<circle cx="108.1" cy="81.1" r=".38" fill="#f0f"/>
<circle cx="108.1" cy="81.1" r=".38" fill="none" stroke="#f0f" stroke-width=".17"/>
<circle cx="223.9" cy="42.5" r=".38" fill="#f0f"/>
<circle cx="223.9" cy="42.5" r=".38" fill="none" stroke="#f0f" stroke-width=".17"/>
<circle cx="214.3" cy="42.5" r=".38" fill="#f0f"/>
<circle cx="214.3" cy="42.5" r=".38" fill="none" stroke="#f0f" stroke-width=".17"/>
<circle cx="187.3" cy="48.3" r=".38" fill="#f0f"/>
<circle cx="187.3" cy="48.3" r=".38" fill="none" stroke="#f0f" stroke-width=".17"/>
<circle cx="38.7" cy="54" r=".37" fill="#f0f"/>
<circle cx="38.7" cy="54" r=".37" fill="none" stroke="#f0f" stroke-width=".17"/>
<circle cx="86.9" cy="40.5" r=".37" fill="#f0f"/>
<circle cx="86.9" cy="40.5" r=".37" fill="none" stroke="#f0f" stroke-width=".17"/>
<circle cx="77.3" cy="40.5" r=".37" fill="#f0f"/>
<circle cx="77.3" cy="40.5" r=".37" fill="none" stroke="#f0f" stroke-width=".17"/>
<circle cx="67.6" cy="30.9" r=".37" fill="#f0f"/>
<circle cx="67.6" cy="30.9" r=".37" fill="none" stroke="#f0f" stroke-width=".17"/>
<circle cx="117.8" cy="48.3" r=".38" fill="#f0f"/>
<circle cx="117.8" cy="48.3" r=".38" fill="none" stroke="#f0f" stroke-width=".17"/>
<circle cx="117.8" cy="46.3" r=".37" fill="#f0f"/>
<circle cx="117.8" cy="46.3" r=".37" fill="none" stroke="#f0f" stroke-width=".17"/>
<circle cx="67.6" cy="30.9" r=".37" fill="#f0f"/>
<circle cx="67.6" cy="30.9" r=".37" fill="none" stroke="#f0f" stroke-width=".17"/>
<circle cx="77.3" cy="30.9" r=".37" fill="#f0f"/>
<circle cx="77.3" cy="30.9" r=".37" fill="none" stroke="#f0f" stroke-width=".17"/>
<circle cx="61.8" cy="65.6" r=".37" fill="#f0f"/>
<circle cx="61.8" cy="65.6" r=".37" fill="none" stroke="#f0f" stroke-width=".17"/>
<circle cx="86.9" cy="40.5" r=".37" fill="#f0f"/>
<circle cx="86.9" cy="40.5" r=".37" fill="none" stroke="#f0f" stroke-width=".17"/>
<circle cx="117.8" cy="54" r=".37" fill="#f0f"/>
<circle cx="117.8" cy="54" r=".37" fill="none" stroke="#f0f" stroke-width=".17"/>
<circle cx="50.2" cy="54" r=".37" fill="#f0f"/>
<circle cx="50.2" cy="54" r=".37" fill="none" stroke="#f0f" stroke-width=".17"/>
<circle cx="104.3" cy="30.9" r=".37" fill="#f0f"/>
<circle cx="104.3" cy="30.9" r=".37" fill="none" stroke="#f0f" stroke-width=".17"/>
<circle cx="104.3" cy="54" r=".37" fill="#f0f"/>
<circle cx="104.3" cy="54" r=".37" fill="none" stroke="#f0f" stroke-width=".17"/>
<circle cx="195" cy="61.8" r=".38" fill="#f0f"/>
<circle cx="195" cy="61.8" r=".38" fill="none" stroke="#f0f" stroke-width=".17"/>
<circle cx="86.9" cy="30.9" r=".37" fill="#f0f"/>
<circle cx="86.9" cy="30.9" r=".37" fill="none" stroke="#f0f" stroke-width=".17"/>
<circle cx="61.8" cy="54" r=".37" fill="#f0f"/>
<circle cx="61.8" cy="54" r=".37" fill="none" stroke="#f0f" stroke-width=".17"/>
<g font-size="3.9">
<text x="5.8" y="115.5">CPU_CLK select</text>
<text x="86.9" y="115.5">SMBus</text>
<text x="197" y="117.5">CLK Enable</text>
<text x="247.1" y="171.5">Quanta Computer Inc.</text>
</g>
<text font-size="3.3" x="247.1" y="176.4">PROJECT : ZQ9</text>
<text font-size="2.9" x="229.8" y="182.2">Clock Generator</text>
<g font-size="2.5" fill="#80ff00">
<text x="32.9" y="25.2">6/21 unstuff</text>
<text x="224" y="65.7">5/13 add for cost down solution</text>
</g>
<g font-size="2.5" fill="#000040">
<text x="67.6" y="29.1">150mA(30mil)</text>
<text x="202.7" y="31">80mA(20mil)</text>
<text x="56" y="52.3">20mil</text>
</g>
<g font-size="2.5">
<text x="59.9" y="91.1">IDT:</text>
<text x="59.9" y="93.9">Realtek: AL000890000 (RTM890N-632-GRT)</text>
<text x="69.3" y="91.1">AL003197001 (ICS9LVS3197AKLFT)</text>
<text x="59.9" y="96.8">Silego:</text>
<text x="69.6" y="96.8">AL000595000 (SLG8LV595VTR)</text>
</g>
<text font-size="2.1" fill="#80ff00" x="98.5" y="34.5">6/21 add for 3V CLK gen</text>
<g font-size="2.1">
<text x="208.5" y="44.2">Place each 0.1uF cap as close as</text>
<text x="208.5" y="46.4">possible to each VDD IO pin. Place</text>
<text x="208.5" y="48.6">the 10uF caps on the VDD_IO plane.</text>
<text x="38.6" y="158.3">0</text>
<text x="58" y="158.3">1</text>
<text x="21.3" y="164.1">CPU_SEL</text>
<text x="32.9" y="164.1">CPU0/1=133MHz</text>
<text x="37" y="166.6">(default)</text>
<text x="52.2" y="164.1">CPU0/1=100MHz</text>
</g>
<g font-size="1.7">
<text x="24" y="31.4">+1.5V</text>
<text x="270.3" y="33.3">+1.05V</text>
<text x="138.6" y="46.3">1</text>
<text x="137.7" y="50.2">24</text>
<text x="137.7" y="48.2">17</text>
<text x="138.6" y="52.1">5</text>
<text x="177.1" y="48.2">15</text>
<text x="177.1" y="50.2">18</text>
<text x="12.8" y="54.5">+3V</text>
<text x="137.7" y="59.8">32</text>
<text x="137.7" y="57.9">31</text>
<text x="137.7" y="54">29</text>
<text x="177.1" y="54">3</text>
<text x="177.1" y="56">4</text>
<text x="177.1" y="59.8">6</text>
<text x="191.6" y="54.7">CLK_BUF_DREFCLK</text>
<text x="191.6" y="56.6">CLK_BUF_DREFCLK#</text>
<text x="210.3" y="54.7">&lt;10&gt;</text>
<text x="211.2" y="56.6">&lt;10&gt;</text>
<text x="137.7" y="65.6">30</text>
<text x="177.1" y="61.8">7</text>
<text x="177.1" y="65.6">10</text>
<text x="222" y="60.3">27M_CLK</text>
<text x="222" y="62.2">27M_CLK_SS</text>
<text x="231.7" y="60.3">&lt;17&gt;</text>
<text x="234.2" y="62.2">&lt;17&gt;</text>
<text x="66.8" y="66.3">&lt;10&gt; CLK_ICH_14M</text>
<text x="177.1" y="69.5">13</text>
<text x="177.1" y="71.4">14</text>
<text x="177.1" y="67.5">11</text>
<text x="191.6" y="66.3">CLK_BUF_DREFSSCLK</text>
<text x="191.6" y="68.2">CLK_BUF_DREFSSCLK#</text>
<text x="191.6" y="70.1">CLK_BUF_PCIE_3GPLL</text>
<text x="212.4" y="70.1">&lt;10&gt;</text>
<text x="212.6" y="66.3">&lt;10&gt;</text>
<text x="213.6" y="68.2">&lt;10&gt;</text>
<text x="137.7" y="73.3">28</text>
<text x="137.7" y="77.2">27</text>
<text x="177.1" y="77.2">16</text>
<text x="191.6" y="72.1">CLK_BUF_PCIE_3GPLL#</text>
<text x="203.7" y="74.6">+3V</text>
<text x="213.4" y="72.1">&lt;10&gt;</text>
<text x="138.6" y="83">8</text>
<text x="138.6" y="81.1">2</text>
<text x="177.1" y="81.1">20</text>
<text x="177.1" y="83">19</text>
<text x="137.7" y="86.8">12</text>
<text x="137.7" y="88.8">21</text>
<text x="138.6" y="84.9">9</text>
<text x="177.1" y="84.9">23</text>
<text x="177.1" y="86.8">22</text>
<text x="191.6" y="85.6">CLK_BUF_BCLK</text>
<text x="191.6" y="87.5">CLK_BUF_BCLK#</text>
<text x="206.4" y="85.6">&lt;10&gt;</text>
<text x="207.4" y="87.5">&lt;10&gt;</text>
<text x="137.7" y="90.7">26</text>
<text x="137.7" y="92.6">33</text>
<text x="177.1" y="90.7">25</text>
<text x="131.5" y="113.6">+3V</text>
<text x="46.6" y="119.4">+1.05V</text>
<text x="239.8" y="117.1">+3V</text>
<text x="91.6" y="131.9">&lt;10&gt; ICH_SMBDATA</text>
<text x="125.1" y="131.2">3</text>
<text x="133.2" y="126.1" transform="rotate(-90 133.2 126.1)">2</text>
<text x="140.4" y="131.2">1</text>
<text x="169.9" y="131.7">CLK_SDATA</text>
<text x="181.3" y="131.7">&lt;14,15,27&gt;</text>
<text x="241.3" y="135.7" transform="rotate(-90 241.3 135.7)">3</text>
<text x="131.5" y="142.5">+3V</text>
<text x="200.6" y="143.3">&lt;38&gt; VR_PWRGD_CK505#</text>
<text x="235.2" y="142.8">2</text>
<text x="133.2" y="155" transform="rotate(-90 133.2 155)">2</text>
<text x="241.3" y="151" transform="rotate(-90 241.3 151)">1</text>
<text x="91.6" y="160.9">&lt;10&gt; ICH_SMBCLK</text>
<text x="125.1" y="160.2">3</text>
<text x="140.4" y="160.2">1</text>
<text x="169.9" y="160.7">CLK_SCLK</text>
<text x="180.2" y="160.7">&lt;14,15,27&gt;</text>
<text x="222" y="179.2">Size</text>
<text x="229.8" y="179.2">Document Number</text>
<text x="285.7" y="179.2">Rev</text>
<text x="222" y="185">Date:</text>
<text x="229.4" y="185">Tuesday, June 22, 2010</text>
<text x="260.6" y="185">Sheet</text>
<text x="270.3" y="185">3</text>
<text x="276.1" y="185">of</text>
<text x="281.9" y="185">45</text>
<text x="287.7" y="181.1">1A</text>
</g>
<g font-size="1.7" fill="#000080">
<text x="32.9" y="30.6">L50</text>
<text x="44.4" y="30.6">*PBY160808T-181Y-N/2A/180ohm_6</text>
<text x="69.6" y="34.5">C243</text>
<text x="79.2" y="34.5">C627</text>
<text x="88.9" y="34.5">C246</text>
<text x="233.6" y="32.5">L48</text>
<text x="247.1" y="32.5">PBY160808T/2A/180ohm_6</text>
<text x="67.6" y="38.3">.1u/16V_4</text>
<text x="77.3" y="38.3">.1u/16V_4</text>
<text x="88.9" y="38.3">.1u/16V_4</text>
<text x="108.2" y="40.2">R565</text>
<text x="206.6" y="36.4">C613</text>
<text x="206.6" y="40.2">.1u/16V_4</text>
<text x="216.3" y="36.4">C244</text>
<text x="216.3" y="40.2">.1u/16V_4</text>
<text x="225.9" y="36.4">C607</text>
<text x="225.9" y="40.2">10u/Y5V_8</text>
<text x="237.5" y="36.4">C609</text>
<text x="237.5" y="40.2">10u/Y5V_8</text>
<text x="107.4" y="42.5">0_6</text>
<text x="141" y="42.2">U20</text>
<text x="21.3" y="53.8">L23</text>
<text x="32.9" y="53.8">BLM18AG601SN1D/200mA/600ohm_6</text>
<text x="40.6" y="59.5">C238</text>
<text x="52.2" y="59.5">C267</text>
<text x="63.8" y="59.5">C251</text>
<text x="183.4" y="59.5">R448</text>
<text x="38.6" y="63.4">4.7u/10V_8</text>
<text x="50.2" y="63.4">.1u/16V_4</text>
<text x="61.8" y="63.4">.1u/16V_4</text>
<text x="106.2" y="65.3">R455</text>
<text x="115.9" y="65.3">33_4</text>
<text x="183.4" y="61.5">R447</text>
<text x="197" y="63.4">C270</text>
<text x="92.7" y="69.2">C614</text>
<text x="102.4" y="69.2">33p/50V_4</text>
<text x="111.2" y="75">Y6</text>
<text x="111.2" y="77.3">14.318MHz</text>
<text x="185.4" y="76.9">R130</text>
<text x="197" y="76.9">10K_4</text>
<text x="92.7" y="80.8">C612</text>
<text x="102.4" y="80.8">33p/50V_4</text>
<text x="196.6" y="83.7">TP24</text>
<text x="196.6" y="81.7">TP23</text>
<text x="141" y="98.1">ICS9LRS3197AKLFT</text>
<text x="148.7" y="123.2">R543</text>
<text x="244.4" y="125.2">R545</text>
<text x="50.2" y="127.1">R451</text>
<text x="50.2" y="129">*10K_4</text>
<text x="148.7" y="127.1">2.2K_4</text>
<text x="244.4" y="127.5">1K/F_4</text>
<text x="137.1" y="134.8">Q18</text>
<text x="137.1" y="136.7">2N7002K</text>
<text x="243.3" y="136.7">Q19</text>
<text x="50.2" y="140.6">R446</text>
<text x="59.9" y="140.6">C617</text>
<text x="243.3" y="138.7">2N7002K</text>
<text x="256" y="142.5">R544</text>
<text x="50.2" y="144.5">10K_4</text>
<text x="59.9" y="144.5">*10p/50V/COG_4</text>
<text x="256" y="144.9">100K/F_4</text>
<text x="148.7" y="152.2">R542</text>
<text x="148.7" y="156">2.2K_4</text>
<text x="137.1" y="163.8">Q17</text>
<text x="137.1" y="165.7">2N7002K</text>
</g>
<g font-size="1.7" fill="#f00">
<text x="91" y="30.5">+1.5V_CLK</text>
<text x="189.6" y="32.5">+VDDIO_CLK</text>
<text x="75.7" y="53.7">+3V_CLK</text>
<text x="124" y="57.5">CLK_SDATA</text>
<text x="124" y="59.5">CLK_SCLK</text>
<text x="124" y="65.3">CPU_SEL</text>
<text x="124" y="73">XTAL_IN</text>
<text x="124" y="76.8">XTAL_OUT</text>
<text x="183.8" y="90.4">CK_PWRGD_R</text>
<text x="149.1" y="130.9">CLK_SDATA</text>
<text x="56.4" y="134.7">CPU_SEL</text>
<text x="249.5" y="132.8">CK_PWRGD_R</text>
<text x="151" y="159.9">CLK_SCLK</text>
</g>
<g font-size="1.7" fill="#004080">
<text x="141.9" y="47.2">VDD_DOT</text>
<text x="141.9" y="53">VDD_27</text>
<text x="141.9" y="51">VDD_CPU</text>
<text x="141.9" y="49.1">VDD_SRC</text>
<text x="163.2" y="49.1">VDD_SRC_I/O</text>
<text x="163.2" y="51">VDD_CPU_I/O</text>
<text x="141.9" y="58.7">SDA</text>
<text x="141.9" y="54.9">VDD_REF</text>
<text x="167.1" y="56.8">DOT_96#</text>
<text x="168.1" y="54.9">DOT_96</text>
<text x="141.9" y="60.7">SCL</text>
<text x="168.1" y="62.6">27M_SS</text>
<text x="171.4" y="60.7">27M</text>
<text x="141.9" y="66.5">REF_0/CPU_SEL</text>
<text x="162.2" y="68.4">SRC_1#/SATA#</text>
<text x="164.1" y="66.5">SRC_1/SATA</text>
<text x="169.1" y="70.3">SRC_2</text>
<text x="141.9" y="74.2">XTAL_IN</text>
<text x="168.1" y="72.3">SRC_2#</text>
<text x="141.9" y="83.8">VSS_27</text>
<text x="141.9" y="81.9">VSS_DOT</text>
<text x="141.9" y="78">XTAL_OUT</text>
<text x="163.7" y="78">*CPU_STOP#</text>
<text x="168.1" y="83.8">CPU_1#</text>
<text x="169.1" y="81.9">CPU_1</text>
<text x="141.9" y="85.8">VSS_SATA</text>
<text x="141.9" y="87.7">VSS_SRC</text>
<text x="141.9" y="89.6">VSS_CPU</text>
<text x="168.1" y="87.7">CPU_0#</text>
<text x="169.1" y="85.8">CPU_0</text>
<text x="141.9" y="91.6">VSS_REF</text>
<text x="141.9" y="93.5">GND</text>
<text x="161.8" y="91.6">CKPWRGD/PD#</text>
</g>
<g font-size="1.7" fill="#ff8000">
<text x="195" y="59.5">*EV@33_4</text>
<text x="195" y="61.5">*EV@33_4</text>
<text x="204.7" y="63.4">*EV@10p/50V_4</text>
</g>
<text font-size="1.7" fill="#80ff00" x="222" y="72.9">6/21 change the order</text>
<g font-size="1.4">
<text x="30.9" y="1.4">5</text>
<text x="88.9" y="1.4">4</text>
<text x="146.8" y="1.4">3</text>
<text x="204.7" y="1.4">2</text>
<text x="262.6" y="1.4">1</text>
<text x=".5" y="26.1">D</text>
<text x="292.1" y="26.1">D</text>
<text x=".5" y="71.9">C</text>
<text x="292.1" y="71.9">C</text>
<text x=".5" y="117.8">B</text>
<text x="292.1" y="117.8">B</text>
<text x=".5" y="163.6">A</text>
<text x="292.1" y="163.6">A</text>
<text x="30.9" y="186.8">5</text>
<text x="88.9" y="186.8">4</text>
<text x="146.8" y="186.8">3</text>
<text x="204.7" y="186.8">2</text>
<text x="262.6" y="186.8">1</text>
</g>
</svg>
